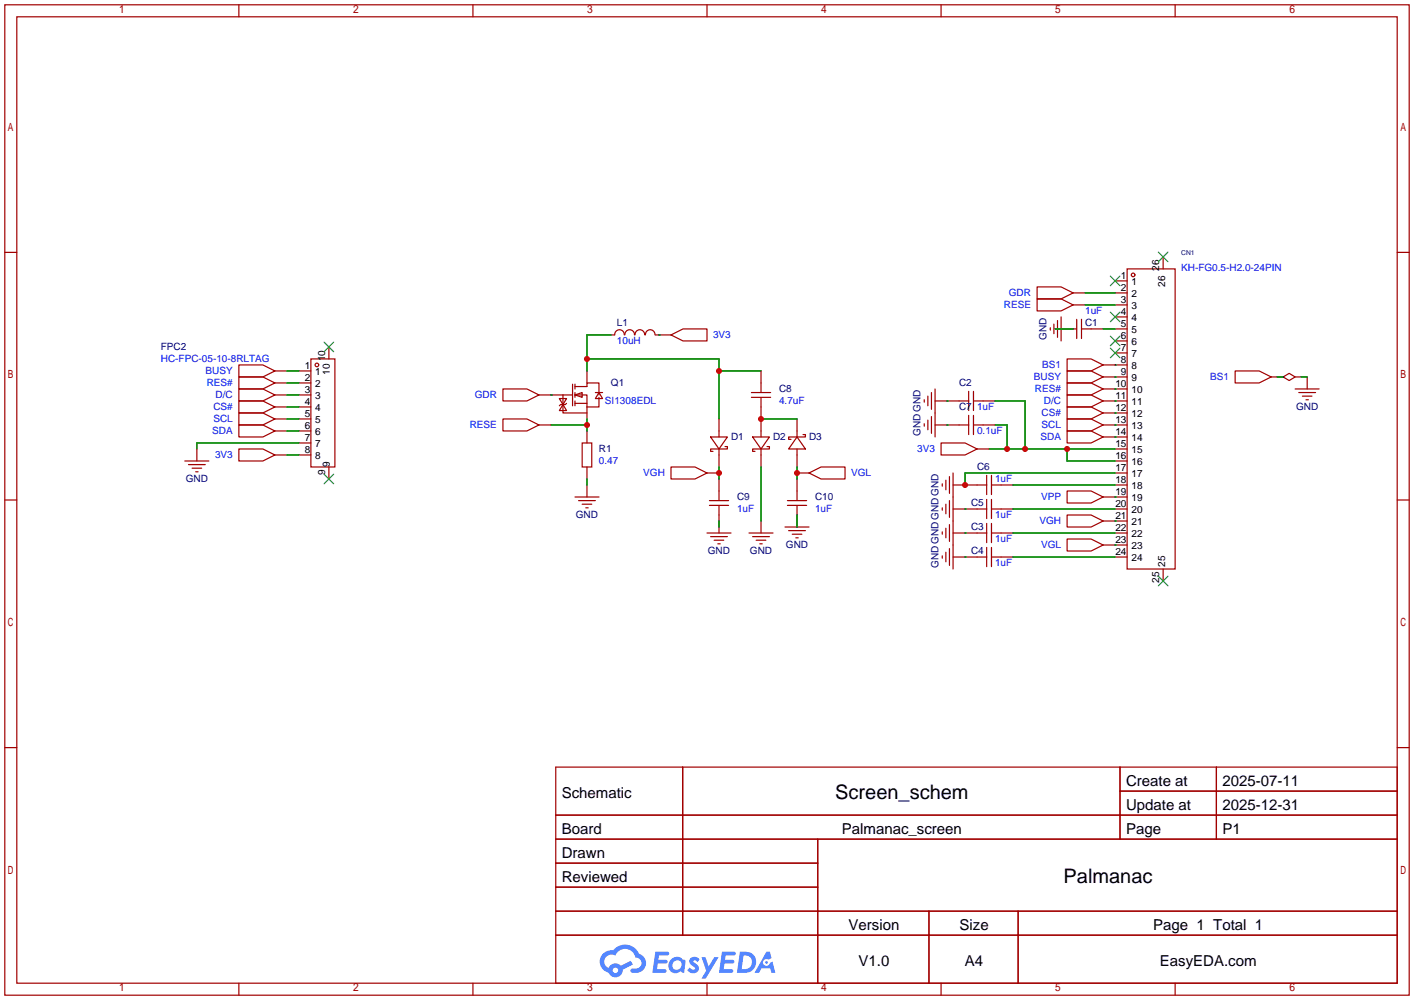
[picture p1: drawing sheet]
<svg xmlns="http://www.w3.org/2000/svg" width="299mm" height="212mm" viewBox="0 0 299 212" stroke-linecap="round" stroke-linejoin="round" font-family="sans-serif">
<g fill="none" stroke="#a10000" stroke-width=".25">
<path d="M1 1h297.2v209.6h-297.2zM3.6 3.6h292.1v204.4h-292.1zM50.5 1v2.6M100.1 1v2.6M149.6 1v2.6M199.1 1v2.6M248.7 1v2.6M1 53.4h2.6M295.7 53.4h2.5M1 105.8h2.6M295.7 105.8h2.5M1 158.2h2.6"/>
<path d="M295.7 158.2h2.5M117.6 162.3h178.1v45.7h-178.1zM117.6 172.5h178.1M117.6 177.5h178.1M144.5 162.3v35.6M173 177.5v30.5M237 162.3v15.2M237 167.4h58.7M257.4 162.3v15.2M117.6 182.6h55.4M117.6 192.8h178.1M117.6 187.7h55.4"/>
<path d="M117.6 197.9h178.1M196.6 192.8v15.2M215.4 192.8v15.2M50.5 208v2.6M100.1 208v2.6M149.6 208v2.6M199.1 208v2.6M248.7 208v2.6"/>
</g>
<g fill="#5487ff">
<path d="M146.2 202.7a1.3 1.3 0 0 1 1.8 .3l-.4 .6a.54 .54 0 0 0-.9-.2l.1 .2a1.34 1.34 0 0 1 1 1.8 1.47 1.47 0 0 1-2.4-.1l.5-.6 .8 .5a.31 .31 0 0 0 .4-.3 .31 .31 0 0 0-.3-.4 1.12 1.12 0 0 1-.6-1.8z"/>
<path d="M148.5 202.5h.8l.7 2 1.1-2h1l-2.8 4.6h-.9l1-1.7z"/>
<path d="M138.7 201.4h1.6a1.31 1.31 0 0 1 1.3 .2 .4 .4 0 0 1-.4 .5l-1.8 .1-.1 .9h1.7a.4 .4 0 0 1 .3 .4 .4 .4 0 0 1-.4 .4h-1.7l-.2 1.2h1.4a.46 .46 0 0 1 .5 0 .46 .46 0 0 1 .1 .5l-.3 .2h-2.7z"/>
<path d="M152.8 201.4h1.6a1.32 1.32 0 0 1 1.3 .2 .39 .39 0 0 1-.4 .5l-1.7 .1-.2 .9h1.7a.4 .4 0 0 1 .3 .4 .4 .4 0 0 1-.4 .4h-1.7l-.2 1.2h1.4a.46 .46 0 0 1 .5 0 .46 .46 0 0 1 .1 .5l-.3 .2h-2.7z"/>
<path d="M162.2 201.4h.7l.4 1.3-.7 .4a.75 .75 0 0 0-1.1 .3 .75 .75 0 0 0 .5 1 .75 .75 0 0 0 .9-.7l.6-.2 .6 2.3h-.9l-.2-.9h-1.9l-.5 .9h-.9z"/>
<path d="M156.6 201.4l-.7 4.4h1.5a2.27 2.27 0 0 0 2.6-2.2 2.27 2.27 0 0 0-2.7-2.2zM157.3 202.1a1.5 1.5 0 0 1 1.8 1.6 1.5 1.5 0 0 1-1.9 1.4h-.3z"/>
<path d="M142 203a1.6 1.6 0 0 0-.3 2.3 1.6 1.6 0 0 0 2.3 .2l.8 .3 .3-2.4-.2-.3-.4-.1a1.58 1.58 0 0 0-2.5 0zM142.6 203.5a.98 .98 0 0 1 1.6 .4 .98 .98 0 0 1-1.1 1.3 .94 .94 0 0 1-.8-.7 .94 .94 0 0 1 .3-1z"/>
<path d="M127.6 201.8a2.37 2.37 0 0 0 1.2 4 1.54 1.54 0 0 0 1.7 1 1.54 1.54 0 0 0 1.3-1.6l2.1-1.1-.4-.8-2.1 1a1.57 1.57 0 0 0-2.6 .5 1.5 1.5 0 0 1-.7-2.1 1.5 1.5 0 0 1 2.1-.5 2.23 2.23 0 0 1 2.3-1.4 2.23 2.23 0 0 1 2 1.8 1.16 1.16 0 0 1 1.3 1.1 1.16 1.16 0 0 1-1.1 1.2h-.7a.47 .47 0 0 0-.6 .4 .47 .47 0 0 0 .4 .5 2.17 2.17 0 0 0 2.6-.9 2.17 2.17 0 0 0-.4-2.7l-.8-.4a3.2 3.2 0 0 0-5.4-.7l-1.2 .1zM129.7 205.3a.58 .58 0 0 1 1.1 0 .58 .58 0 0 1-1.1 0z"/>
<circle cx="162.2" cy="203.6" r=".28"/>
</g>
<g fill="none" stroke="#a10000" stroke-width=".25">
<path d="M236 59.4h2.5M238.5 56.9h10.2v63.5h-10.2zM246.1 54.4v2.5M50.5 77.2h5.1l2.6 1.3-2.6 1.3h-5.1zM50.5 79.8h5.1l2.6 1.2-2.6 1.3h-5.1zM58.2 78.5h2.5M63.2 78.5h2.6M65.8 75.9h5.1v22.9h-5.1zM69.6 73.4v2.5M124.2 78.5v2.5M129.3 70.9h.7M130.1 70.9a1.01 1.01 0 0 1 1-1.1 1.01 1.01 0 0 1 1 1.1"/>
<path d="M132.2 70.9a1.01 1.01 0 0 1 1-1.1 1.01 1.01 0 0 1 1.1 1.1M134.4 70.9a1.01 1.01 0 0 1 1-1.1 1.01 1.01 0 0 1 1 1.1M136.6 70.9a1.01 1.01 0 0 1 1-1.1 1.01 1.01 0 0 1 1 1.1M138.7 70.9h3.3M142 70.9l2.5-1.3h5.1v2.5h-5.1zM161 78.5v4.6M219.5 60.7h5l2.6 1.3-2.6 1.2h-5zM219.5 63.2h5l2.6 1.3-2.6 1.3h-5zM222.2 69.3v.5M223 68.6v2M223.3 69.6h4.5M223.8 67.8v3.6"/>
<path d="M224.5 67.1v5M225.8 78.5h5.1l2.5 1.3-2.5 1.2h-5.1zM225.8 75.9h5.1l2.5 1.3-2.5 1.3h-5.1zM227.1 62h2.5M227.1 64.5h2.5M227.8 67.6v4M228.9 69.6h4.5M228.9 67.6v4M233.4 77.2h5.1M233.4 79.8h5.1M236 62h2.5M236 64.5h2.5"/>
<path d="M236 67.1h2.5M236 69.6h2.5M236 72.1h2.5M236 74.7h2.5M261.4 78.5h5l2.6 1.3-2.6 1.2h-5zM269 79.8h2.5M271.5 79.8l1.3-.8 1.3 .8-1.3 .7zM274.1 79.8h1.2M276.6 79.8v2.5M39.1 97.5h5.1M39.9 98.3h3.5M40.6 99.1h2.1"/>
<path d="M41.4 99.8h.5M41.7 95v2.5M50.5 82.3h5.1l2.6 1.3-2.6 1.2h-5.1zM50.5 84.8h5.1l2.6 1.3-2.6 1.3h-5.1zM50.5 87.4h5.1l2.6 1.2-2.6 1.3h-5.1zM50.5 89.9h5.1l2.6 1.3-2.6 1.3h-5.1zM50.5 95h5.1l2.6 1.3-2.6 1.2h-5.1zM58.2 81h2.5M58.2 83.6h2.5M58.2 86.1h2.5M58.2 88.6h2.5M58.2 91.2h2.5"/>
<path d="M58.2 96.3h2.5M63.2 81h2.6M63.2 83.6h2.6M63.2 86.1h2.6M63.2 88.6h2.6M63.2 91.2h2.6M63.2 93.7h2.6M63.2 96.3h2.6M69.6 98.8v2.5M106.4 82.3h5.1l2.5 1.3-2.5 1.2h-5.1zM106.4 88.6h5.1l2.5 1.3-2.5 1.3h-5.1zM114 89.9h2.6"/>
<path d="M114 83.6h7.2M118.4 84.3h1.5l-.8 1.3zM119.1 83.6v3.8h5.1M119.1 85.6l.8 1.3h-1.5zM119.9 85.3l-.3 .3h-1l-.2 .3M121.2 81.3v4.6M121.7 83.6l1.5-.5v1zM121.7 81.8h2.5v-.8h2.5v2.6M121.7 83.6h2.5v2.5M121.7 85.3h2.5M121.7 81.3v1M121.7 83.1v1"/>
<path d="M121.7 84.8v1.1M123.2 93.7h2v5.1h-2zM124.2 86.1v2.5M124.2 91.2v2.5M124.2 98.8v2.5M126 83.1h1.5M126.7 83.1l.8 1.2h-1.5zM126.7 84.1v2h-2.5M142 98.8h5.1l2.5 1.3-2.5 1.2h-5.1zM150.4 92.5h3.5l-1.8 2.5zM152.1 88.6v3.9M152.1 95v3.8"/>
<path d="M153.4 94.5h.5v.5h-3.5v.5h.5M159 83.1h4.1M159 84.1h4.1M159.3 92.5h3.5l-1.8 2.5zM161 84.1v8.4M161 95v3.8M162.3 94.5h.5v.5h-3.5v.5h.5M168.7 92.5l1.7 2.5h-3.5zM168.7 88.6v3.9M168.7 95v3.8M169.9 91.9h.5v.6h-3.5v.5h.5M195.6 84.6v.5"/>
<path d="M195.6 89.7v.5M196.3 83.8v2.1M196.3 88.9v2M197.1 83.1v3.5M197.1 88.1v3.6M197.9 84.8h7.1M197.9 89.9h7.1M197.9 82.3v10.2M199.1 93.7h5.1l2.6 1.3-2.6 1.3h-5.1zM205 82.8v4.1M205 87.9v4M206 84.8h4.6"/>
<path d="M206 89.9h4.6M206 82.8v4.1M206 87.9v4M206.8 95h2.5M225.8 81h5.1l2.5 1.3-2.5 1.3h-5.1zM225.8 83.6h5.1l2.5 1.2-2.5 1.3h-5.1zM225.8 86.1h5.1l2.5 1.3-2.5 1.2h-5.1zM225.8 88.6h5.1l2.5 1.3-2.5 1.3h-5.1zM225.8 91.2h5.1l2.5 1.3-2.5 1.2h-5.1zM233.4 82.3h5.1M233.4 84.8h5.1M233.4 87.4h5.1"/>
<path d="M233.4 89.9h5.1M233.4 92.5h5.1M236 95h2.5M236 97.5h2.5M274.1 82.3h5M274.8 83.1h3.6M275.6 83.8h2M276.4 84.6h.5M121.7 105.2h5M122.4 105.9h3.6M123.2 106.7h2M124 107.4h.5"/>
<path d="M124.2 102.6v2.6M149.6 100.1h2.5M149.6 112.8h5.1M150.1 105.9h4.1M150.1 106.9h4.1M150.4 113.5h3.5M151.1 114.3h2.1M151.9 115.1h.5M152.1 101.3v4.6M152.1 106.9v5.9M158.5 112.8h5.1M159.3 113.5h3.5"/>
<path d="M160 114.3h2.1M160.8 115.1h.5M161 110.2v2.6M166.1 111.5h5.1M166.6 105.9h4.1M166.6 106.9h4.1M166.9 112.3h3.5M167.6 113h2.1M168.4 113.8h.5M168.7 100.1h2.5M168.7 101.3v4.6M168.7 106.9v4.6"/>
<path d="M171.2 100.1l2.5-1.3h5.1v2.5h-5.1zM199.4 102.4v.5M199.4 107.4v.5M199.4 112.5v.5M199.4 117.6v.5M200.2 101.6v2M200.2 106.7v2M200.2 111.8v2M200.2 116.8v2.1M200.9 100.8v3.6M200.9 105.9v3.6M200.9 111v3.6"/>
<path d="M200.9 116.1v3.5M201.7 102.6h7.1M201.7 107.7h7.1M201.7 112.8h7.1M201.7 117.9h7.1M201.7 100.1v20.3M208.8 100.6v4M208.8 105.7v4M208.8 110.7v4.1M208.8 115.8v4.1M209.8 102.6h4.6M209.8 107.7h4.6"/>
<path d="M209.8 112.8h4.6M209.8 117.9h4.6M209.8 100.6v4M209.8 105.7v4M209.8 110.7v4.1M209.8 115.8v4.1M225.8 109h5.1l2.5 1.2-2.5 1.3h-5.1zM225.8 114h5.1l2.5 1.3-2.5 1.3h-5.1zM225.8 103.9h5.1l2.5 1.3-2.5 1.2h-5.1zM233.4 105.2h5.1M233.4 110.2h5.1M233.4 115.3h5.1"/>
<path d="M236 100.1h2.5M236 102.6h2.5M236 107.7h2.5M236 112.8h2.5M236 117.9h2.5M246.1 120.4v2.5"/>
<circle cx="239.8" cy="58.2" r=".38"/>
<circle cx="67.1" cy="77.2" r=".38"/>
</g>
<g fill="none" stroke="#3c3" stroke-width=".25">
<path d="M234.9 58.4l2.1 2.1M237 58.4l-2.1 2.1M245.1 53.3l2 2.1M247.1 53.3l-2 2.1M68.6 72.4l2 2M70.6 72.4l-2 2M234.9 66l2.1 2.1M234.9 71.1l2.1 2.1M234.9 73.7l2.1 2M237 66l-2.1 2.1M237 71.1l-2.1 2.1M237 73.7l-2.1 2"/>
<path d="M68.6 100.3l2 2.1M70.6 100.3l-2 2.1M245.1 121.9l2 2.1M247.1 121.9l-2 2.1"/>
</g>
<g fill="none" stroke="#008700" stroke-width=".25">
<path d="M60.7 78.5h2.5M124.2 75.9h27.9v12.7M129.3 70.9h-5.1v7.6M139.4 70.9h.1M152.1 78.5h8.9M223.3 69.6h3.8M229.6 62h6.4M229.6 64.5h6.4M233.4 69.6h2.6M236 79.8h.1M236 77.2h.1M270.3 79.8h1.2"/>
<path d="M275.3 79.8h1.3M60.7 81h2.5M60.7 83.6h2.5M60.7 86.1h2.5M60.7 88.6h2.5M60.7 91.2h2.5M60.7 96.3h2.5M63.2 93.7h-21.5v1.3M116.6 83.6h.1M116.6 89.9h7.6M124.2 88.6v2.6M152.1 98.8v2.5"/>
<path d="M161 88.6h7.7M161 98.8v11.4M168.7 98.8v2.5M200.4 84.8h.1M200.4 89.9h.1M209.3 95h26.7M210.6 84.8h6.3v10.2M210.6 89.9h2.5v5.1M225.8 95v2.5h10.2M236 82.3h.1M236 84.8h.1M236 87.4h.1"/>
<path d="M236 89.9h.1M236 92.5h.1M124.2 101.3v1.3M152.1 110.2v1.3M168.7 109v2.5M204.2 112.8h.1M204.2 117.9h.1M204.2 107.7h.1M214.4 117.9h21.6M214.4 112.8h21.6M214.4 107.7h21.6M214.4 102.6h21.6"/>
<path d="M236 110.2h.1M236 115.3h.1M236 105.2h.1M236 100.1h-31.8v2.5"/>
</g>
<g fill="#c00">
<circle cx="204.2" cy="102.6" r=".63"/>
<circle cx="225.8" cy="95" r=".63"/>
<circle cx="216.9" cy="95" r=".63"/>
<circle cx="213.1" cy="95" r=".63"/>
<circle cx="124.2" cy="89.9" r=".63"/>
<circle cx="124.2" cy="75.9" r=".63"/>
<circle cx="152.1" cy="78.5" r=".63"/>
<circle cx="161" cy="88.6" r=".63"/>
<circle cx="152.1" cy="100.1" r=".63"/>
<circle cx="168.7" cy="100.1" r=".63"/>
</g>
<g font-size="4.2">
<text x="176.7" y="169">Screen_schem</text>
<text x="225.1" y="186.8">Palmanac</text>
</g>
<g font-size="3.2">
<text x="238.3" y="166.2">Create at</text>
<text x="258.7" y="166.2">2025-07-11</text>
<text x="118.9" y="168.8">Schematic</text>
<text x="238.3" y="171.3">Update at</text>
<text x="258.7" y="171.3">2025-12-31</text>
<text x="118.9" y="176.4">Board</text>
<text x="178.2" y="176.4">Palmanac_screen</text>
<text x="238.3" y="176.4">Page</text>
<text x="258.7" y="176.4">P1</text>
<text x="118.9" y="181.5">Drawn</text>
<text x="118.9" y="186.5">Reviewed</text>
<text x="179.5" y="196.7">Version</text>
<text x="203" y="196.7">Size</text>
<text x="244" y="196.7">Page 1 Total 1</text>
<text x="181.7" y="204.3">V1.0</text>
<text x="204.2" y="204.3">A4</text>
<text x="245.4" y="204.3">EasyEDA.com</text>
</g>
<g font-size="2.1">
<text x="237.2" y="59.1">1</text>
<text x="245.3" y="57.3" transform="rotate(-90 245.3 57.3)">26</text>
<text x="237.2" y="61.6">2</text>
<text x="237.2" y="64.2">3</text>
<text x="239.4" y="60.4">1</text>
<text x="239.4" y="62.9">2</text>
<text x="239.4" y="65.5">3</text>
<text x="246.6" y="60.7" transform="rotate(-90 246.6 60.7)">26</text>
<text x="237.2" y="66.7">4</text>
<text x="237.2" y="69.3">5</text>
<text x="237.2" y="71.8">6</text>
<text x="239.4" y="68">4</text>
<text x="239.4" y="70.5">5</text>
<text x="68.8" y="76.4" transform="rotate(-90 68.8 76.4)">10</text>
<text x="237.2" y="74.3">7</text>
<text x="237.2" y="76.9">8</text>
<text x="239.4" y="73.1">6</text>
<text x="239.4" y="75.6">7</text>
<text x="64.5" y="78.2">1</text>
<text x="64.5" y="80.7">2</text>
<text x="64.5" y="83.2">3</text>
<text x="66.7" y="79.4">1</text>
<text x="66.7" y="82">2</text>
<text x="69.8" y="79.3" transform="rotate(-90 69.8 79.3)">10</text>
<text x="236" y="82">10</text>
<text x="237.2" y="79.4">9</text>
<text x="239.4" y="78.2">8</text>
<text x="239.4" y="80.7">9</text>
<text x="239.4" y="83.2">10</text>
<text x="64.5" y="85.8">4</text>
<text x="64.5" y="88.3">5</text>
<text x="66.7" y="84.5">3</text>
<text x="66.7" y="87">4</text>
<text x="66.7" y="89.6">5</text>
<text x="236" y="84.5">11</text>
<text x="236" y="87">12</text>
<text x="236" y="89.6">13</text>
<text x="239.4" y="85.8">11</text>
<text x="239.4" y="88.3">12</text>
<text x="64.5" y="90.9">6</text>
<text x="64.5" y="93.4">7</text>
<text x="64.5" y="95.9">8</text>
<text x="66.7" y="92.1">6</text>
<text x="66.7" y="94.7">7</text>
<text x="236" y="92.1">14</text>
<text x="236" y="94.7">15</text>
<text x="239.4" y="90.9">13</text>
<text x="239.4" y="93.4">14</text>
<text x="239.4" y="95.9">15</text>
<text x="66.7" y="97.2">8</text>
<text x="68.8" y="100.5" transform="rotate(-90 68.8 100.5)">9</text>
<text x="69.8" y="98.8" transform="rotate(-90 69.8 98.8)">9</text>
<text x="236" y="97.2">16</text>
<text x="236" y="99.7">17</text>
<text x="239.4" y="98.5">16</text>
<text x="239.4" y="101">17</text>
<text x="236" y="102.3">18</text>
<text x="236" y="104.8">19</text>
<text x="236" y="107.4">20</text>
<text x="239.4" y="103.6">18</text>
<text x="239.4" y="106.1">19</text>
<text x="236" y="109.9">21</text>
<text x="236" y="112.4">22</text>
<text x="239.4" y="108.6">20</text>
<text x="239.4" y="111.2">21</text>
<text x="239.4" y="113.7">22</text>
<text x="236" y="115">23</text>
<text x="236" y="117.5">24</text>
<text x="239.4" y="116.3">23</text>
<text x="239.4" y="118.8">24</text>
<text x="246.6" y="119.9" transform="rotate(-90 246.6 119.9)">25</text>
<text x="245.3" y="123.4" transform="rotate(-90 245.3 123.4)">25</text>
</g>
<g font-size="2.1" fill="#00f">
<text x="249.9" y="57.3">KH-FG0.5-H2.0-24PIN</text>
<text x="212.4" y="65.2">RESE</text>
<text x="213.5" y="62.7">GDR</text>
<text x="150.9" y="71.6">3V3</text>
<text x="229.6" y="66.5">1uF</text>
<text x="34" y="76.7">HC-FPC-05-10-8RLTAG</text>
<text x="130.6" y="72.8">10uH</text>
<text x="220.5" y="77.9">BS1</text>
<text x="43.5" y="79.2">BUSY</text>
<text x="43.7" y="81.7">RES#</text>
<text x="218.8" y="80.5">BUSY</text>
<text x="219" y="83">RES#</text>
<text x="256.1" y="80.5">BS1</text>
<text x="45.2" y="86.8">CS#</text>
<text x="45.2" y="89.4">SCL</text>
<text x="45.6" y="84.3">D/C</text>
<text x="100.5" y="84.3">GDR</text>
<text x="128" y="85.5">SI1308EDL</text>
<text x="164.8" y="85.5">4.7uF</text>
<text x="206.8" y="86.8">1uF</text>
<text x="220.4" y="88.1">CS#</text>
<text x="220.9" y="85.5">D/C</text>
<text x="44.9" y="91.9">SDA</text>
<text x="99.4" y="90.6">RESE</text>
<text x="194.1" y="95.7">3V3</text>
<text x="206.8" y="91.9">0.1uF</text>
<text x="220.2" y="93.2">SDA</text>
<text x="220.4" y="90.6">SCL</text>
<text x="45.5" y="97">3V3</text>
<text x="126.7" y="98.2">0.47</text>
<text x="136.1" y="100.8">VGH</text>
<text x="180.1" y="100.8">VGL</text>
<text x="210.6" y="102.1">1uF</text>
<text x="220.3" y="105.9">VPP</text>
<text x="156" y="108.4">1uF</text>
<text x="172.5" y="108.4">1uF</text>
<text x="210.6" y="109.7">1uF</text>
<text x="219.9" y="110.9">VGH</text>
<text x="210.6" y="114.8">1uF</text>
<text x="210.6" y="119.8">1uF</text>
<text x="220.3" y="116">VGL</text>
</g>
<g font-size="2.1" fill="#000080">
<text x="130.6" y="69">L1</text>
<text x="221.4" y="71.9" transform="rotate(-90 221.4 71.9)">GND</text>
<text x="229.6" y="69">C1</text>
<text x="34" y="74.1">FPC2</text>
<text x="129.3" y="81.7">Q1</text>
<text x="164.8" y="83">C8</text>
<text x="202.9" y="81.7">C2</text>
<text x="202.9" y="86.8">C7</text>
<text x="274.3" y="86.8">GND</text>
<text x="126.7" y="95.7">R1</text>
<text x="154.7" y="93.2">D1</text>
<text x="163.6" y="93.2">D2</text>
<text x="171.2" y="93.2">D3</text>
<text x="194.8" y="92.3" transform="rotate(-90 194.8 92.3)">GND GND</text>
<text x="206.8" y="99.5">C6</text>
<text x="39.3" y="102.1">GND</text>
<text x="156" y="105.9">C9</text>
<text x="172.5" y="105.9">C10</text>
<text x="205.5" y="107.1">C5</text>
<text x="121.9" y="109.7">GND</text>
<text x="205.5" y="112.2">C3</text>
<text x="149.8" y="117.3">GND</text>
<text x="158.7" y="117.3">GND</text>
<text x="166.3" y="116">GND</text>
<text x="205.5" y="117.3">C4</text>
<text x="198.6" y="120.2" transform="rotate(-90 198.6 120.2)">GND GND GND GND</text>
</g>
<text font-size="1.4" fill="#000080" x="249.9" y="54">CN1</text>
</svg>
